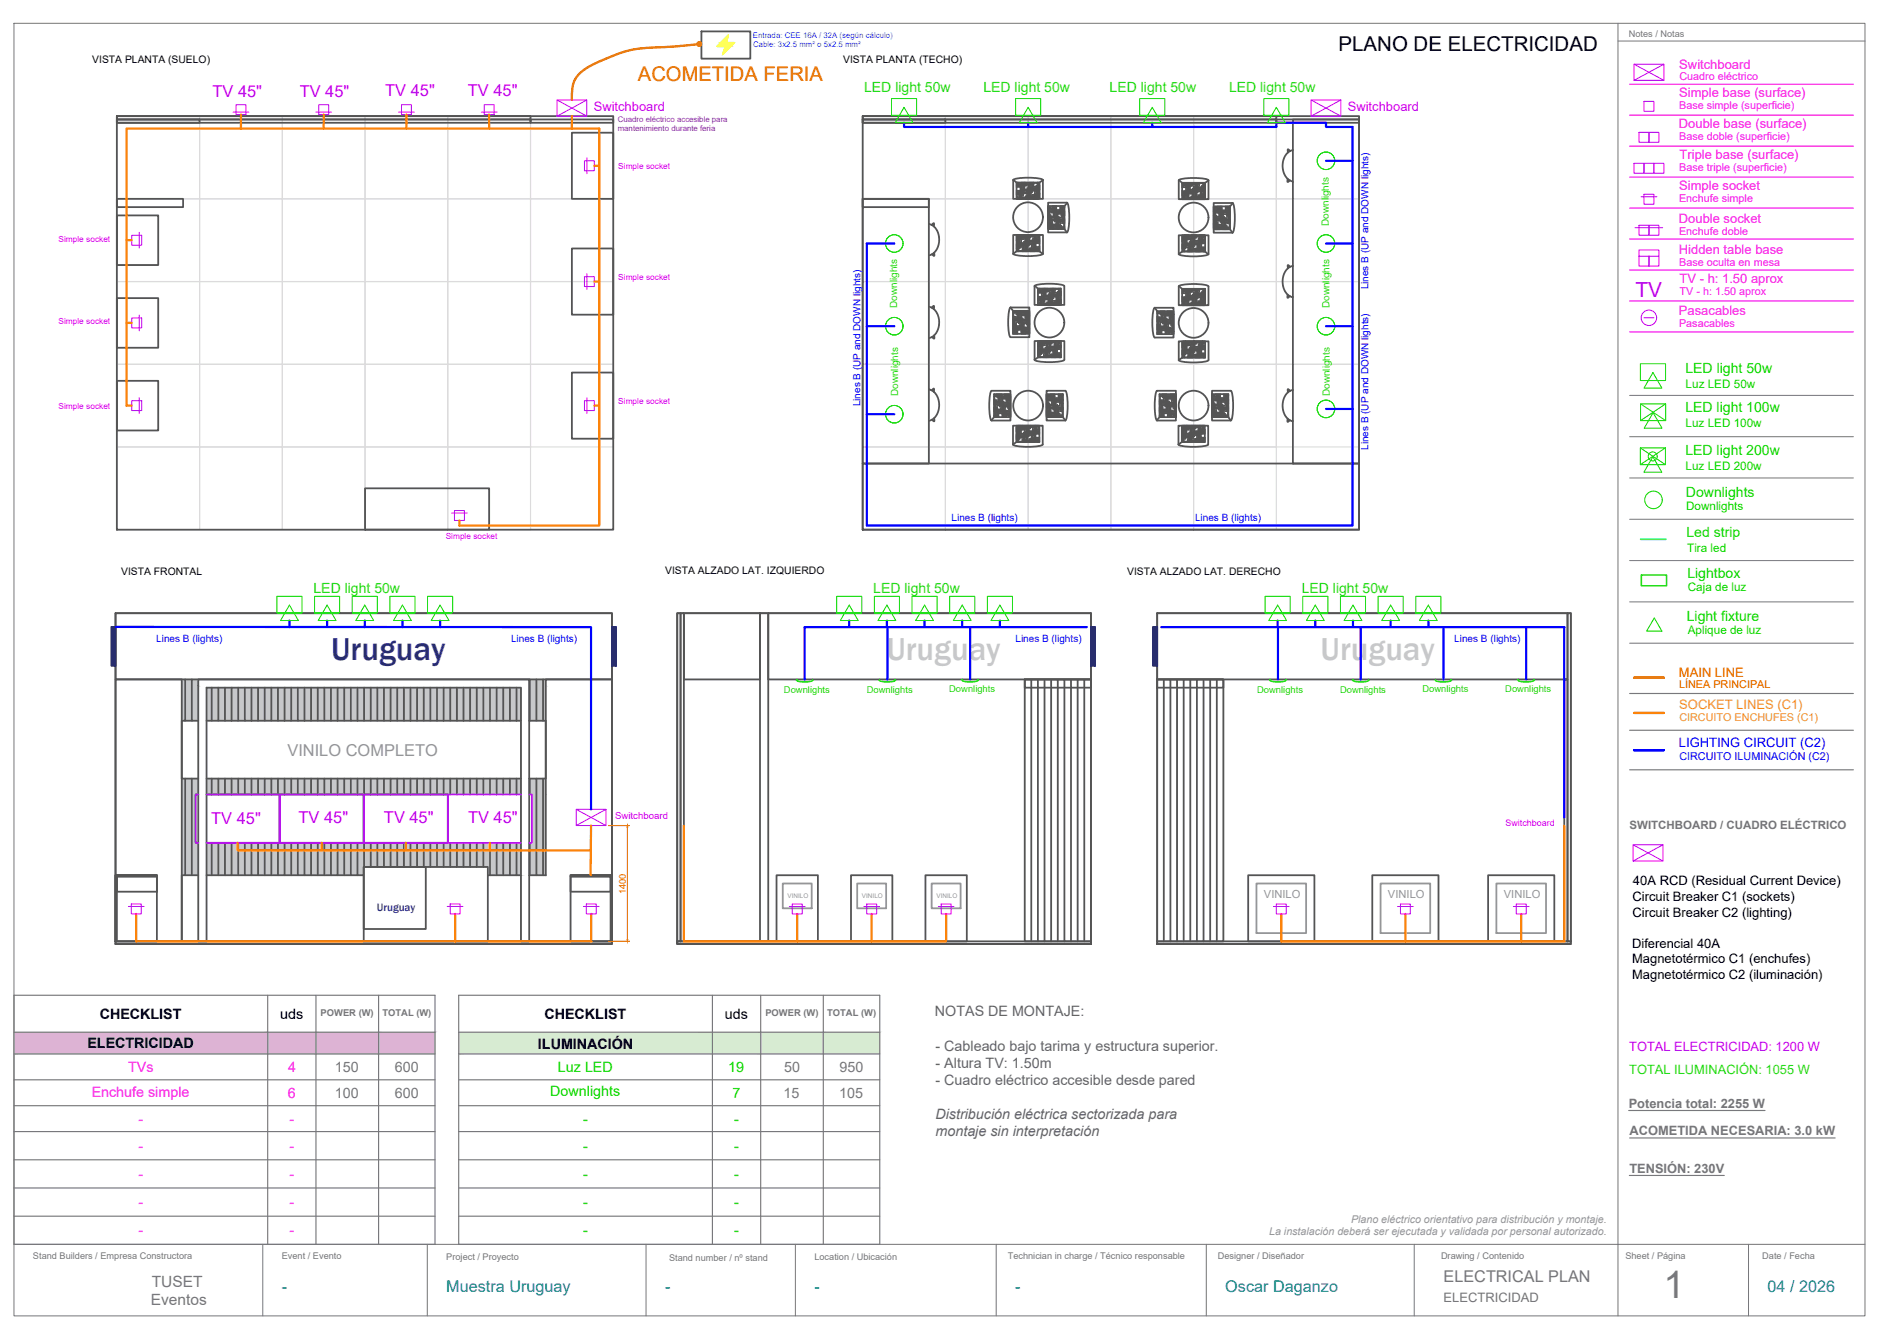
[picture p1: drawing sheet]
<svg xmlns="http://www.w3.org/2000/svg" width="420mm" height="297mm" viewBox="0 0 420 297" stroke-linecap="round" stroke-linejoin="round" font-family="sans-serif">
<!-- layer: 00-GENERAL -->
<g fill="none" stroke="#545454" stroke-width=".4">
<path d="M156.8 7h11v6.1h-11zM26.1 26h111v92.5h-111zM26.1 26h92.5v.7h-92.5zM26.1 26.7h92.5v.8h-92.5zM26.1 26.7h18.5v.8h-18.5zM118.6 26.7h18.5v.8h-18.5zM127.9 29.7h9.2v14.8h-9.2zM192.9 26h111v92.5h-111zM192.9 26h92.5v.7h-92.5zM192.9 26.7h92.5v.8h-92.5zM192.9 26.7h18.5v.8h-18.5zM285.4 26.7h18.5v.8h-18.5z"/>
<path d="M287.9 40v.7l.5-.4M288.5 33.8l-.5-.4v.7M289.1 33.6l-.9 .3-.7 .7-.5 1.1-.2 1.2 .1 1.2 .5 1.2 .6 .8 1.1 .5M289.1 26.7h14.8v77h-14.8zM26.1 44.5h14.8v1.8h-14.8zM26.1 48.2h9.3v11.1h-9.3zM127.9 55.6h9.2v14.8h-9.2zM192.9 44.5h14.8v1.8h-14.8zM192.9 44.5h14.8v59.2h-14.8zM207.7 50.1l.8 .3 .9 .9 .4 1.1 .2 1.1-.1 1.3-.5 1.2-.8 .8-.9 .3M208.3 50.3l.5-.4v.7M208.9 56.5v.7l-.5-.3"/>
<path d="M226.6 52.6h6.6v4.2a9.9 9.9 0 0 1-5.7 .3l-.9-.4zM226.6 40.2l.7 .6M226.7 40.1a13.3 13.3 0 0 1 6.4 0l.1 .2v4.2h-6.6zM227.3 40.8v3.7h5.2v-3.7M227.3 56.2v-3.6h5.2v3.6M227.3 40.9h4.7M227.3 41.2h3.5M227.3 41.5h2.3M227.3 41.8h1.2M227.3 42.7h4.7M227.3 43h3.5M227.3 43.3h2.3"/>
<path d="M227.3 43.6h1.2M227.3 44.4h4.7M227.3 55.5h.5M227.3 55.2h1.6M227.3 54.9h2.8M227.3 54.6h4M227.3 53.8h.5M227.3 53.5h1.6M227.3 53.2h2.8M227.3 52.9h4M227.5 53.2v3M227.6 40.8v.7"/>
<path d="M227.6 43.9v.6M227.8 56.1h4.7M227.8 54.4h4.7M227.8 52.6h4.7M227.8 52.6v3.6M227.9 42.7v1.8M228.1 52.6v2.9M228.2 41.5v3M228.4 52.6v1.8M228.5 42.4h4M228.5 44.2h4M228.5 40.8v3.7"/>
<path d="M228.6 52.6v.6M228.6 55.5v.7M228.8 40.8v3.1M228.9 55.8h3.6M228.9 54.1h3.6M228.9 54.4v1.8M229.1 40.8v1.9M229.2 53.2v3M229.4 40.8v.7M229.4 43.9v.6M229.5 52.6v3.6M229.6 42.1h2.9"/>
<path d="M229.6 43.9h2.9M229.6 42.7v1.8M229.8 52.6v2.9M229.9 41.5v3M230.1 55.5h2.4M230.1 53.8h2.4M230.1 52.6v1.8M230.2 40.8v3.7M230.4 52.6v.6M230.4 55.5v.7M230.5 40.8v3.1M230.7 54.4v1.8"/>
<path d="M230.8 41.8h1.7M230.8 43.6h1.7M230.8 40.8v1.9M231 53.2v3M231.1 40.8v.7M231.1 43.9v.6M231.3 55.2h1.2M231.3 53.5h1.2M231.3 52.6v3.6M231.4 42.7v1.8M231.6 52.6v2.9M231.7 41.5v3"/>
<path d="M231.9 52.6v1.8M232 41.5h.5M232 43.3h.5M232 40.8v3.7M232.2 52.6v.6M232.2 55.5v.7M232.3 40.8v3.1M232.5 56.2h-5.2l-.7 .6M232.5 56.2l.7 .6M233.2 40.3l-.7 .5h-5.2M234.4 45.3h4.2a9.9 9.9 0 0 1 .3 5.7l-.3 1h-4.2zM234.4 46.4h.6"/>
<path d="M234.4 46.7h1.8M234.4 47h3M234.4 47.3h3.6M234.4 48.1h.6M234.4 48.4h1.8M234.4 48.7h3M234.4 49h3.6M234.4 49.9h.6M234.4 50.2h1.8M234.4 50.5h3M234.4 50.8h3.6M234.4 46.1v4.7"/>
<path d="M234.7 47.3v3.9M235 48.4v2.8M235 47.5h3M235 49.3h3M235 51.1h3M235.3 46.1v1.2M235.3 49.6v1.6M235.6 46.1v2.3M235.6 50.8v.4M235.9 46.1v3.5M236.2 46.1v4.7M236.2 47.8h1.8"/>
<path d="M236.2 49.6h1.8M236.5 47.3v3.9M236.8 48.4v2.8M237.1 46.1v1.2M237.1 49.6v1.6M237.4 46.1v2.3M237.4 50.8v.4M237.4 46.4h.6M237.4 48.1h.6M237.4 49.9h.6M237.6 46.1v3.5M237.9 46.1v4.7"/>
<path d="M238 46.1h-3.6v5.1h3.6M238 46.1v5.1l.6 .8M238.6 45.4l-.6 .7M263.6 52.6h6.6v4.2a10 10 0 0 1-5.7 .4l-.9-.4zM263.6 40.3l.7 .6M263.7 40.2a13.3 13.3 0 0 1 6.4 0l.1 .1v4.3h-6.6zM264.3 40.9v3.7h5.2v-3.7M264.3 56.3v-3.7h5.2v3.7M264.3 41h4.7M264.3 41.3h3.5M264.3 41.6h2.4M264.3 41.9h1.2"/>
<path d="M264.3 42.7h4.7M264.3 43h3.5M264.3 43.3h2.4M264.3 43.6h1.2M264.3 44.5h4.7M264.3 55.6h.5M264.3 55.3h1.7M264.3 55h2.8M264.3 54.7h4M264.3 53.8h.5M264.3 53.5h1.7M264.3 53.3h2.8"/>
<path d="M264.3 53h4M264.5 53.3v3M264.6 40.9v.7M264.6 43.9v.7M264.8 56.2h4.7M264.8 54.4h4.7M264.8 52.7h4.7M264.8 52.6v3.7M264.9 42.7v1.9M265.1 52.6v3M265.2 41.6v3M265.4 52.6v1.8"/>
<path d="M265.5 42.5h4M265.5 44.2h4M265.5 40.9v3.7M265.7 52.6v.7M265.7 55.6v.7M265.8 40.9v3M266 55.9h3.5M266 54.1h3.5M266 54.4v1.9M266.1 40.9v1.8M266.3 53.3v3M266.4 40.9v.7"/>
<path d="M266.4 43.9v.7M266.5 52.6v3.7M266.7 42.2h2.8M266.7 43.9h2.8M266.7 42.7v1.9M266.8 52.6v3M267 41.6v3M267.1 55.6h2.4M267.1 53.8h2.4M267.1 52.6v1.8M267.3 40.9v3.7M267.4 52.6v.7"/>
<path d="M267.4 55.6v.7M267.5 40.9v3M267.7 54.4v1.9M267.8 41.9h1.7M267.8 43.6h1.7M267.8 40.9v1.8M268 53.3v3M268.1 40.9v.7M268.1 43.9v.7M268.3 55.3h1.2M268.3 53.5h1.2M268.3 52.6v3.7"/>
<path d="M268.4 42.7v1.9M268.6 52.6v3M268.7 41.6v3M268.9 52.6v1.8M269 41.6h.5M269 43.3h.5M269 40.9v3.7M269.2 52.6v.7M269.2 55.6v.7M269.3 40.9v3M269.5 56.3h-5.2l-.7 .5M269.5 56.3l.7 .6"/>
<path d="M270.2 40.4l-.7 .5h-5.2M271.4 45.4h4.2a9.9 9.9 0 0 1 .4 5.7l-.4 .9h-4.2zM271.4 46.4h.6M271.4 46.7h1.8M271.4 47h3M271.4 47.3h3.7M271.4 48.2h.6M271.4 48.5h1.8M271.4 48.8h3M271.4 49.1h3.7M271.4 50h.6M271.4 50.3h1.8"/>
<path d="M271.4 50.6h3M271.4 46.2v4.6h3.7M271.7 47.3v4M272 48.5v2.8M272 47.6h3.1M272 49.4h3.1M272 51.1h3.1M272.3 46.2v1.1M272.3 49.7v1.6M272.6 46.2v2.3M272.6 50.8v.5M272.9 46.2v3.5"/>
<path d="M273.2 46.2v4.6M273.2 47.9h1.9M273.2 49.7h1.9M273.5 47.3v4M273.8 48.5v2.8M274.1 46.2v1.1M274.1 49.7v1.6M274.4 46.2v2.3M274.4 50.8v.5M274.4 46.4h.7M274.4 48.2h.7M274.4 50h.7"/>
<path d="M274.7 46.2v3.5M275 46.2v4.6M275.1 46.2h-3.7v5.1h3.7M275.1 46.2v5.1l.5 .7M275.7 45.4l-.6 .8M288.5 59.7l-.5-.4v.7M289.1 59.5l-.9 .3-.8 .8-.4 1.1-.2 1.1 .1 1.2 .5 1.2 .6 .8 1.1 .5M26.1 66.7h9.3v11.1h-9.3zM207.7 68.6l.8 .3 .9 .9 .5 1.2 .1 1-.1 1.3-.5 1.2-.8 .8-.9 .3M208.3 68.8l.5-.4v.7M208.9 75v.7l-.5-.3M225.8 68.9l.2-.1h4.2v6.6h-4.2a9.7 9.7 0 0 1-.4-5.7z"/>
<path d="M226 68.8l.5 .7v5.2h3.7v-5.2h-3.7M226.5 74.4h.7M226.5 73.5h3.7M226.5 73.2h3.1M226.5 72.9h1.9M226.5 72.6h.7M226.5 71.7h3.7M226.5 71.4h3.1M226.5 71.2h1.9M226.5 70.9h.7M226.5 70h3.7M226.5 69.7h3.1"/>
<path d="M226.6 70v4.7M226.9 71.2v3.5M227.2 69.5v.5M227.2 72.3v2.4M227.2 73.8h3M227.2 72h3M227.2 70.3h3M227.5 69.5v1.7M227.5 73.5v1.2M227.8 69.5v2.8M228.1 69.5v4M228.4 70v4.7"/>
<path d="M228.4 74.1h1.8M228.4 72.3h1.8M228.4 70.6h1.8M228.7 71.2v3.5M229 69.5v.5M229 72.3v2.4M229.3 69.5v1.7M229.3 73.5v1.2M229.6 69.5v2.8M229.6 74.4h.6M229.6 72.6h.6M229.6 70.9h.6"/>
<path d="M229.8 69.5v4M230.1 70v4.7M231.4 63.9l.7 .6h5.1v3.7h-5.1v-3.7M231.4 63.9a13.3 13.3 0 0 1 6.5 0l.1 .1v4.2h-6.7v-4.2zM232.1 79.9v-3.6h5.1v3.6h-5.1l-.8 .6v-4.2h6.7v4.2M232.1 79.3h.4M232.1 79h1.6M232.1 78.7h2.8M232.1 78.4h4M232.1 77.5h.4M232.1 77.2h1.6M232.1 76.9h2.8"/>
<path d="M232.1 76.6h4M232.1 64.6h4.7M232.1 64.9h3.5M232.1 65.2h2.3M232.1 65.5h1.2M232.1 66.4h4.7M232.1 66.7h3.5M232.1 67h2.3M232.1 67.3h1.2M232.1 68.2h4.7M232.3 76.9v3M232.4 64.5v.7"/>
<path d="M232.4 67.6v.6M232.5 79.8h4.7M232.5 78.1h4.7M232.7 66.4v1.8M232.8 76.3v3M233 65.2v3M233.1 76.3v1.8M233.3 66.1h3.9M233.3 67.9h3.9M233.3 64.5v3.7M233.4 76.3v.6M233.4 79.3v.6"/>
<path d="M233.6 64.5v3.1M233.7 79.6h3.5M233.7 77.8h3.5M233.7 78.1v1.8M233.8 64.5v1.9M234 76.9v3M234.1 64.5v.7M234.1 67.6v.6M234.3 76.3v3.6M234.4 65.8h2.8M234.4 67.6h2.8M234.4 66.4v1.8"/>
<path d="M234.6 76.3v3M234.7 65.2v3M234.9 79.3h2.3M234.9 77.5h2.3M234.9 76.3v1.8M235 64.5v3.7M235.2 76.3v.6M235.2 79.3v.6M235.3 64.5v3.1M235.5 78.1v1.8M235.6 65.5h1.6M235.6 67.3h1.6"/>
<path d="M235.6 64.5v1.9M235.8 76.9v3M235.9 64.5v.7M235.9 67.6v.6M236.1 79h1.1M236.1 77.2h1.1M236.1 76.3v3.6M236.2 66.4v1.8M236.4 76.3v3M236.5 65.2v3M236.7 76.3v1.8M236.8 65.2h.4"/>
<path d="M236.8 67h.4M236.8 64.5v3.7M237 76.3v.6M237 79.3v.6M237.1 64.5v3.1M237.2 76.3h-4.7v3.6M258.2 68.8a9.8 9.8 0 0 0-.4 5.7l.4 1M258.2 68.8h4.2v6.7h-4.2M258.2 68.8l.6 .8v5.1h3.6v-5.1h-3.6M258.8 74.5h.6M258.8 73.6h3.6M258.8 73.3h3"/>
<path d="M258.8 73h1.8M258.8 72.7h.6M258.8 71.8h3.6M258.8 71.5h3M258.8 71.2h1.8M258.8 70.9h.6M258.8 70h3.6M258.8 69.8h3M258.8 70v4.7M259.1 71.2v3.5M259.4 69.6v.4M259.4 72.4v2.3"/>
<path d="M259.4 73.9h3M259.4 72.1h3M259.4 70.3h3M259.7 69.6v1.6M259.7 73.6v1.1M260 69.6v2.8M260.3 69.6v4M260.6 70v4.7M260.6 74.2h1.8M260.6 72.4h1.8M260.6 70.6h1.8M260.9 71.2v3.5"/>
<path d="M261.2 69.6v.4M261.2 72.4v2.3M261.5 69.6v1.6M261.5 73.6v1.1M261.8 69.6v2.8M261.8 74.5h.6M261.8 72.7h.6M261.8 70.9h.6M262.1 69.6v4M262.4 70v4.7M263.6 76.3h6.6v4.2a10 10 0 0 1-5.7 .4l-.9-.4zM263.6 64l.7 .6h5.2v3.7h-5.2v-3.7"/>
<path d="M263.7 63.9a13.3 13.3 0 0 1 6.4 0l.1 .2v4.2h-6.6zM264.3 79.3h.5M264.3 79h1.7M264.3 78.7h2.8M264.3 78.4h4M264.3 77.6h.5M264.3 77.3h1.7M264.3 77h2.8M264.3 76.7h4M264.3 64.7h4.7M264.3 65h3.5M264.3 65.3h2.4"/>
<path d="M264.3 65.6h1.2M264.3 66.5h4.7M264.3 66.8h3.5M264.3 67.1h2.4M264.3 67.3h1.2M264.3 68.2h4.7M264.5 77v3M264.6 64.6v.7M264.6 67.6v.7M264.8 79.9h4.7M264.8 78.1h4.7M264.9 66.5v1.8"/>
<path d="M265.1 76.3v3M265.2 65.3v3M265.4 76.3v1.8M265.5 64.6v3.7M265.5 66.2h4M265.5 67.9h4M265.7 76.3v.7M265.7 79.3v.7M265.8 64.6v3M266 78.1v1.9M266 79.6h3.5M266 77.8h3.5"/>
<path d="M266.1 64.6v1.9M266.3 77v3M266.4 64.6v.7M266.4 67.6v.7M266.5 76.3v3.7M266.7 66.5v1.8M266.7 65.9h2.8M266.7 67.6h2.8M266.8 76.3v3M267 65.3v3M267.1 76.3v1.8M267.1 79.3h2.4"/>
<path d="M267.1 77.6h2.4M267.3 64.6v3.7M267.4 76.3v.7M267.4 79.3v.7M267.5 64.6v3M267.7 78.1v1.9M267.8 64.6v1.9M267.8 65.6h1.7M267.8 67.3h1.7M268 77v3M268.1 64.6v.7M268.1 67.6v.7"/>
<path d="M268.3 76.3v3.7M268.3 79h1.2M268.3 77.3h1.2M268.4 66.5v1.8M268.6 76.3v3M268.7 65.3v3M268.9 76.3v1.8M269 64.6v3.7M269 65.3h.5M269 67.1h.5M269.2 76.3v.7M269.2 79.3v.7"/>
<path d="M269.3 64.6v3M269.5 76.4l-4.7-.1v3.7M287.9 65.9v.7l.5-.4M26.1 85.2h9.3v11.1h-9.3zM127.9 83.3h9.2v14.8h-9.2zM207.7 87.1l1 .4 .7 .8 .4 1 .2 1.2-.1 1.3-.5 1.1-.8 .9-.9 .3M208.3 87.3l.5-.4v.7M208.9 93.5v.7l-.5-.3M221.6 87.5l.1-.1h4.2v6.7h-4.2a9.7 9.7 0 0 1-.3-5.7zM222.3 93.3h3.6v-5.1h-3.6v5.1l-.6 .7M222.3 93h.7M222.3 92.1h3.6"/>
<path d="M222.3 91.8h3M222.3 91.6h1.8M222.3 91.3h.7M222.3 90.4h3.6M222.3 90.1h3M222.3 89.8h1.8M222.3 89.5h.7M222.3 88.6h3.6M222.3 88.3h3M222.4 88.6v4.7M222.7 89.8v3.5M223 92.4h2.9"/>
<path d="M223 90.7h2.9M223 88.9h2.9M223 88.2v.4M223 91v2.3M223.3 88.2v1.6M223.3 92.1v1.2M223.6 88.2v2.8M223.8 88.2v3.9M224.1 92.7h1.8M224.1 91h1.8M224.1 89.2h1.8M224.1 88.6v4.7"/>
<path d="M224.4 89.8v3.5M224.7 88.2v.4M224.7 91v2.3M225 88.2v1.6M225 92.1v1.2M225.3 93h.6M225.3 91.3h.6M225.3 89.5h.6M225.3 88.2v2.8M225.6 88.2v3.9M225.9 88.6v4.7M226.5 95.2h6.7v4.2a9.9 9.9 0 0 1-5.7 .4l-1-.4z"/>
<path d="M227.3 98.9v-3.7h5.1v3.7h-5.1l-.8 .5M227.3 98.2h.4M227.3 97.9h1.6M227.3 97.6h2.8M227.3 97.3h3.9M227.3 96.4h.4M227.3 96.1h1.6M227.3 95.8h2.8M227.3 95.6h3.9M227.4 95.8v3.1M227.7 95.2v3.7M227.7 98.8h4.7"/>
<path d="M227.7 97h4.7M227.7 95.3h4.7M228 95.2v3M228.3 95.2v1.8M228.6 95.2v.6M228.6 98.2v.7M228.9 97v1.9M228.9 98.5h3.5M228.9 96.7h3.5M229.2 95.8v3.1M229.5 95.2v3.7M229.8 95.2v3"/>
<path d="M230.1 95.2v1.8M230.1 98.2h2.3M230.1 96.4h2.3M230.4 95.2v.6M230.4 98.2v.7M230.7 97v1.9M230.9 95.8v3.1M231.2 95.2v3.7M231.2 97.9h1.2M231.2 96.1h1.2M231.3 80.5a9.8 9.8 0 0 0 5.7 .3l1-.3M231.5 95.2v3"/>
<path d="M231.8 95.2v1.8M232.1 95.2v.6M232.1 98.2v.7M234 88.4h.6M234 88.7h1.8M234 89h3M234 89.3h3.7M234 90.2h.6M234 90.5h1.8M234 90.8h3M234 91.1h3.7M234 92h.6"/>
<path d="M234 92.3h1.8M234 92.6h3M234 92.8h3.7M234.1 88.2v4.6M234.3 89.3v4M234.6 89.6h3.1M234.6 91.4h3.1M234.6 93.1h3.1M234.6 90.5v2.8M234.9 88.2v1.1M234.9 91.7v1.6M235.2 88.2v2.3"/>
<path d="M235.2 92.8v.5M235.5 88.2v3.5M235.8 89.9h1.9M235.8 91.7h1.9M235.8 88.2v4.6M236.1 89.3v4M236.4 90.5v2.8M236.7 88.2v1.1M236.7 91.7v1.6M237 88.4h.7M237 90.2h.7M237 92h.7"/>
<path d="M237 88.2v2.3M237 92.8v.5M237.3 88.2v3.5M237.6 88.2v4.6M237.7 93.3h-3.7v-5.1h3.7v5.1l.5 .8M238.2 87.4a9.8 9.8 0 0 1 .4 5.7l-.4 1M238.2 87.4h-4.2v6.7h4.2M258.6 87.5l.1-.1h4.2v6.7h-4.2a9.7 9.7 0 0 1-.3-5.7zM259.3 93.3h3.6v-5.1h-3.6v5.1l-.6 .7M259.3 93h.7M259.3 92.1h3.6M259.3 91.8h3"/>
<path d="M259.3 91.6h1.8M259.3 91.3h.7M259.3 90.4h3.6M259.3 90.1h3M259.3 89.8h1.8M259.3 89.5h.7M259.3 88.6h3.6M259.3 88.3h3M259.4 88.6v4.7M259.7 89.8v3.5M260 88.2v.4M260 91v2.3"/>
<path d="M260 92.4h2.9M260 90.7h2.9M260 88.9h2.9M260.3 88.2v1.6M260.3 92.1v1.2M260.6 88.2v2.8M260.8 88.2v3.9M261.1 88.6v4.7M261.1 92.7h1.8M261.1 91h1.8M261.1 89.2h1.8M261.4 89.8v3.5"/>
<path d="M261.7 88.2v.4M261.7 91v2.3M262 88.2v1.6M262 92.1v1.2M262.3 88.2v2.8M262.3 93h.6M262.3 91.3h.6M262.3 89.5h.6M262.6 88.2v3.9M262.9 88.6v4.7M263.5 95.2h6.7v4.2a9.9 9.9 0 0 1-5.7 .4l-1-.4zM264.3 98.9v-3.7h5.1v3.7h-5.1l-.8 .5"/>
<path d="M264.3 98.2h.4M264.3 97.9h1.6M264.3 97.6h2.8M264.3 97.3h3.9M264.3 96.4h.4M264.3 96.1h1.6M264.3 95.8h2.8M264.3 95.6h3.9M264.3 80v-3.7h5.2v3.7h-5.2l-.7 .5M264.4 95.8v3.1M264.7 98.8h4.7M264.7 97h4.7"/>
<path d="M264.7 95.3h4.7M264.7 95.2v3.7M265 95.2v3M265.3 95.2v1.8M265.6 95.2v.6M265.6 98.2v.7M265.9 98.5h3.5M265.9 96.7h3.5M265.9 97v1.9M266.2 95.8v3.1M266.5 95.2v3.7M266.8 95.2v3"/>
<path d="M267.1 98.2h2.3M267.1 96.4h2.3M267.1 95.2v1.8M267.4 95.2v.6M267.4 98.2v.7M267.7 97v1.9M267.9 95.8v3.1M268.2 97.9h1.2M268.2 96.1h1.2M268.2 95.2v3.7M268.5 95.2v3M268.8 95.2v1.8"/>
<path d="M269.1 95.2v.6M269.1 98.2v.7M271 88.4h.6M271 88.7h1.8M271 89h3M271 89.3h3.7M271 90.2h.6M271 90.5h1.8M271 90.8h3M271 91.1h3.7M271 92h.6M271 92.3h1.8"/>
<path d="M271 92.6h3M271 92.8h3.7M271 88.2v4.6M271.3 89.3v4M271.6 90.5v2.8M271.6 89.6h3.1M271.6 91.4h3.1M271.6 93.1h3.1M271.9 88.2v1.1M271.9 91.7v1.6M272.2 88.2v2.3M272.2 92.8v.5"/>
<path d="M272.5 88.2v3.5M272.8 88.2v4.6M272.8 89.9h1.9M272.8 91.7h1.9M273.1 89.3v4M273.4 90.5v2.8M273.7 88.2v1.1M273.7 91.7v1.6M274 88.2v2.3M274 92.8v.5M274 88.4h.7M274 90.2h.7"/>
<path d="M274 92h.7M274.3 88.2v3.5M274.6 88.2v4.6M274.7 93.3h-3.7v-5.1h3.7v5.1l.5 .8M275.2 87.4a9.8 9.8 0 0 1 .4 5.7l-.4 1M275.2 87.4h-4.2v6.7h4.2M287.9 93.6v.7l.5-.3M288.5 87.4l-.5-.3v.7M289.1 87.2l-.9 .4-.7 .7-.5 1-.2 1.3 .1 1.1 .5 1.2 .6 .9 1.1 .5M81.6 109.2h27.8v9.3h-27.8zM192.9 103.7h111v14.8h-111zM25.8 137.2h111v74h-111z"/>
<path d="M25.8 137.2h111v14.8h-111zM151.4 137.2h92.5v74v-.6h-92.5v.6h92.5h-92.5zM151.4 137.2h.8v73.4h-.8zM152.2 137.2h.7v73.4h-.7zM152.9 137.2h17v14.8h-17zM169.9 137.2h1.9v73.4h-1.9zM171.8 137.2h72.1v14.8h-72.1zM258.8 137.2h92.5v74h-92.5zM258.8 137.2h91.7v14.8h-91.7zM350.5 137.2h.8v73.4h-.8zM25.8 152h14.8v58.6h-14.8zM41.4 152v9.2"/>
<path d="M42.9 152v9.2M44.3 152h74v58.6h-1.8v-56.8h-70.3v56.8h-1.9zM47.3 153.8v7.4M48.8 153.8v7.4M50.3 153.8v7.4M51.8 153.8v7.4M53.3 153.8v7.4M54.7 153.8v7.4M56.2 153.8v7.4M57.7 153.8v7.4M59.2 153.8v7.4M60.7 153.8v7.4"/>
<path d="M62.2 153.8v7.4M63.6 153.8v7.4M65.1 153.8v7.4M66.6 153.8v7.4M68.1 153.8v7.4M69.6 153.8v7.4M71 153.8v7.4M72.5 153.8v7.4M74 153.8v7.4M75.5 153.8v7.4M77 153.8v7.4M78.5 153.8v7.4"/>
<path d="M79.9 153.8v7.4M81.4 153.8v7.4M82.9 153.8v7.4M84.4 153.8v7.4M85.9 153.8v7.4M87.3 153.8v7.4M88.8 153.8v7.4M90.3 153.8v7.4M91.8 153.8v7.4M93.3 153.8v7.4M94.8 153.8v7.4M96.2 153.8v7.4"/>
<path d="M97.7 153.8v7.4M99.2 153.8v7.4M100.7 153.8v7.4M102.2 153.8v7.4M103.6 153.8v7.4M105.1 153.8v7.4M106.6 153.8v7.4M108.1 153.8v7.4M109.6 153.8v7.4M111.1 153.8v7.4M112.5 153.8v7.4M114 153.8v7.4"/>
<path d="M115.5 153.8v7.4M118.5 152v9.2M119.9 152v9.2M121.4 152v9.2M229.1 152h14.8v58.6h-14.8zM229.1 152h14.8v1.8h-14.8zM230.6 152.2v58.4M232.1 152.2v58.4M233.6 152.2v58.4M235 152.2v58.4M236.5 152.2v58.4M238 152.2v58.4"/>
<path d="M239.5 152.2v58.4M241 152.2v58.4M242.5 152.2v58.4M258.8 152h14.8v58.6h-14.8zM258.8 152h14.8v1.8h-14.8zM260.2 152.2v58.4M261.7 152.2v58.4M263.2 152.2v58.4M264.7 152.2v58.4M266.2 152.2v58.4M267.6 152.2v58.4M269.1 152.2v58.4"/>
<path d="M270.6 152.2v58.4M272.1 152.2v58.4M349.8 152h.7v58.6h-.7zM41.4 174.2v21.6M42.9 174.2v21.6M44.3 161.2h-3.7v13h3.7M44.3 177.7h-.6v10.8h.6M46.2 177.7h16.3v10.8h-16.3M46.2 161.2h70.3M46.2 174.2h70.3M47.3 174.2v3.5M48.8 174.2v3.5"/>
<path d="M50.3 174.2v3.5M51.8 174.2v3.5M53.3 174.2v3.5M54.7 174.2v3.5M56.2 174.2v3.5M57.7 174.2v3.5M59.2 174.2v3.5M60.7 174.2v3.5M62.2 174.2v3.5M62.5 177.7h18.8v10.8h-18.8zM63.6 174.2v3.5M65.1 174.2v3.5"/>
<path d="M66.6 174.2v3.5M68.1 174.2v3.5M69.6 174.2v3.5M71 174.2v3.5M72.5 174.2v3.5M74 174.2v3.5M75.5 174.2v3.5M77 174.2v3.5M78.5 174.2v3.5M79.9 174.2v3.5M81.3 177.7h18.8v10.8h-18.8zM81.4 174.2v3.5"/>
<path d="M82.9 174.2v3.5M84.4 174.2v3.5M85.9 174.2v3.5M87.3 174.2v3.5M88.8 174.2v3.5M90.3 174.2v3.5M91.8 174.2v3.5M93.3 174.2v3.5M94.8 174.2v3.5M96.2 174.2v3.5M97.7 174.2v3.5M99.2 174.2v3.5"/>
<path d="M100.7 174.2v3.5M102.2 174.2v3.5M103.6 174.2v3.5M105.1 174.2v3.5M106.6 174.2v3.5M108.1 174.2v3.5M109.6 174.2v3.5M111.1 174.2v3.5M112.5 174.2v3.5M114 174.2v3.5M115.5 174.2v3.5M118.3 161.2h3.7v13h-3.7"/>
<path d="M118.5 174.2v3.5M119.9 174.2v21.6M121.4 174.2v21.6M25.8 195.7h9.3v14.9h-9.3zM25.8 195.7h9.3v.3h-9.3zM25.8 196h.3v14.6h-.3zM26.1 196h9v3.4h-9zM44.3 195.8h-3.7v14.8h96.2v-58.6h-14.8v43.8h-3.7M46.2 195.8h35.1M47.3 188.5v7.3M48.8 188.5v7.3M50.3 188.5v7.3"/>
<path d="M51.8 188.5v7.3M53.3 188.5v7.3M54.7 188.5v7.3M56.2 188.5v7.3M57.7 188.5v7.3M59.2 188.5v7.3M60.7 188.5v7.3M62.2 188.5v7.3M63.6 188.5v7.3M65.1 188.5v7.3M66.6 188.5v7.3M68.1 188.5v7.3"/>
<path d="M69.6 188.5v7.3M71 188.5v7.3M72.5 188.5v7.3M74 188.5v7.3M75.5 188.5v7.3M77 188.5v7.3M78.5 188.5v7.3M79.9 188.5v7.3M81.3 193.9h27.8v16.7h-27.8zM81.3 193.9h13.9v13.9h-13.9zM81.4 188.5v5.4M82.9 188.5v5.4"/>
<path d="M84.4 188.5v5.4M85.9 188.5v5.4M87.3 188.5v5.4M88.8 188.5v5.4M90.3 188.5v5.4M91.8 188.5v5.4M93.3 188.5v5.4M94.8 188.5v5.4M96.2 188.5v5.4M97.7 188.5v5.4M99.2 188.5v5.4M100.7 188.5v5.4"/>
<path d="M102.2 188.5v5.4M103.6 188.5v5.4M105.1 188.5v5.4M106.6 188.5v5.4M108.1 188.5v5.4M109.1 195.8h7.4M109.6 188.5v7.3M111.1 188.5v7.3M112.5 188.5v7.3M114 188.5v7.3M115.5 188.5v7.3M118.5 188.5v7.3"/>
<path d="M127.6 195.7h9.2v14.9h-9.2zM127.6 195.7h9.2v.3h-9.2zM127.6 196h8.9v3.4h-8.9zM136.5 196h.3v14.6h-.3zM173.6 195.8h9.3v14.8h-9.3zM190.3 195.8h9.2v14.8h-9.2zM206.9 195.8h9.3v14.8h-9.3zM279.1 195.8h14.8v14.8h-14.8zM306.9 195.8h14.8v14.8h-14.8zM332.8 195.8h14.8v14.8h-14.8zM25.8 210.6h111v.6h-111zM258.8 210.6h92.5v.6h-92.5z"/>
<circle cx="229.9" cy="48.6" r="3.3"/>
<circle cx="266.9" cy="48.7" r="3.3"/>
<circle cx="234.7" cy="72.2" r="3.3"/>
<circle cx="266.9" cy="72.2" r="3.3"/>
<circle cx="229.9" cy="90.7" r="3.3"/>
<circle cx="266.9" cy="90.7" r="3.3"/>
</g>
<g fill="#c7c8ca" stroke="#c7c8ca" stroke-width=".22">
<path d="M118.3 152l3.7 1.4v-1.4zM118.3 152l3.7 1.4h-3.7z"/>
<path d="M40.6 152l3.7 1.4v-1.4zM40.6 152l3.7 1.4h-3.7z"/>
<path d="M118.3 153.4l3.7 7.8v-7.8zM118.3 153.4l3.7 7.8h-3.7z"/>
<path d="M46.2 153.8l70.3 7.4v-7.4zM46.2 153.8l70.3 7.4h-70.3z"/>
<path d="M40.6 153.4l3.7 7.8v-7.8zM40.6 153.4l3.7 7.8h-3.7z"/>
<path d="M118.3 174.2l3.7 3.5v-3.5zM118.3 174.2l3.7 3.5h-3.7z"/>
<path d="M46.2 174.2l70.3 3.5v-3.5zM46.2 174.2l70.3 3.5h-70.3z"/>
<path d="M40.6 174.2l3.7 3.5v-3.5zM40.6 174.2l3.7 3.5h-3.7z"/>
<path d="M118.9 177.7l3.1 10.8v-10.8zM118.9 177.7l3.1 10.8h-3.1z"/>
<path d="M40.6 177.7l3.1 10.8v-10.8zM40.6 177.7l3.1 10.8h-3.1z"/>
<path d="M46.2 188.5l70.3 5.4v-5.4zM46.2 188.5l70.3 5.4h-70.3z"/>
<path d="M118.3 188.5l3.7 7.3v-7.3zM118.3 188.5l3.7 7.3h-3.7z"/>
<path d="M109.1 193.9l7.4 1.9v-1.9zM109.1 193.9l7.4 1.9h-7.4z"/>
<path d="M46.2 193.9l35.1 1.9v-1.9zM46.2 193.9l35.1 1.9h-35.1z"/>
<path d="M40.6 188.5l3.7 7.3v-7.3zM40.6 188.5l3.7 7.3h-3.7z"/>
</g>
<!-- layer: 00-METRO -->
<g fill="none" stroke="#dbdbdb" stroke-width=".25">
<path d="M26.1 26h18.5v18.5h-18.5zM44.6 26h18.5v18.5h-18.5zM63.1 26h18.5v18.5h-18.5zM81.6 26h18.5v18.5h-18.5zM100.1 26h18.5v18.5h-18.5zM118.6 26h18.5v18.5h-18.5zM192.9 26h18.5v18.5h-18.5zM211.4 26h18.5v18.5h-18.5zM229.9 26h18.5v18.5h-18.5zM248.4 26h18.5v18.5h-18.5zM266.9 26h18.5v18.5h-18.5zM285.4 26h18.5v18.5h-18.5z"/>
<path d="M26.1 44.5h18.5v18.5h-18.5zM44.6 44.5h18.5v18.5h-18.5zM63.1 44.5h18.5v18.5h-18.5zM81.6 44.5h18.5v18.5h-18.5zM100.1 44.5h18.5v18.5h-18.5zM118.6 44.5h18.5v18.5h-18.5zM192.9 44.5h18.5v18.5h-18.5zM211.4 44.5h18.5v18.5h-18.5zM229.9 44.5h18.5v18.5h-18.5zM248.4 44.5h18.5v18.5h-18.5zM266.9 44.5h18.5v18.5h-18.5zM285.4 44.5h18.5v18.5h-18.5z"/>
<path d="M26.1 63h18.5v18.5h-18.5zM44.6 63h18.5v18.5h-18.5zM63.1 63h18.5v18.5h-18.5zM81.6 63h18.5v18.5h-18.5zM100.1 63h18.5v18.5h-18.5zM118.6 63h18.5v18.5h-18.5zM192.9 63h18.5v18.5h-18.5zM211.4 63h18.5v18.5h-18.5zM229.9 63h18.5v18.5h-18.5zM248.4 63h18.5v18.5h-18.5zM266.9 63h18.5v18.5h-18.5zM285.4 63h18.5v18.5h-18.5z"/>
<path d="M26.1 100h18.5v18.5h-18.5zM26.1 81.5h18.5v18.5h-18.5zM44.6 100h18.5v18.5h-18.5zM44.6 81.5h18.5v18.5h-18.5zM63.1 100h18.5v18.5h-18.5zM63.1 81.5h18.5v18.5h-18.5zM81.6 100h18.5v18.5h-18.5zM81.6 81.5h18.5v18.5h-18.5zM100.1 100h18.5v18.5h-18.5zM100.1 81.5h18.5v18.5h-18.5zM118.6 81.5h18.5v18.5h-18.5zM192.9 100h18.5v18.5h-18.5z"/>
<path d="M192.9 81.5h18.5v18.5h-18.5zM211.4 100h18.5v18.5h-18.5zM211.4 81.5h18.5v18.5h-18.5zM229.9 100h18.5v18.5h-18.5zM229.9 81.5h18.5v18.5h-18.5zM248.4 100h18.5v18.5h-18.5zM248.4 81.5h18.5v18.5h-18.5zM266.9 100h18.5v18.5h-18.5zM266.9 81.5h18.5v18.5h-18.5zM285.4 81.5h18.5v18.5h-18.5z"/>
</g>
<!-- layer: 00-GENERAL -->
<g fill="#22346e" stroke="#22346e" stroke-width=".22">
<path d="M136.8 140.2l1 8.7v-8.7zM136.8 140.2l1 8.7h-1z"/>
<path d="M24.9 140.2l.9 8.7v-8.7zM24.9 140.2l.9 8.7h-.9z"/>
<path d="M243.9 140.2l1 8.7v-8.7zM243.9 140.2l1 8.7h-1z"/>
<path d="M257.8 140.2l1 8.7v-8.7zM257.8 140.2l1 8.7h-1z"/>
</g>
<path d="M24.9 140.2h.9v8.7h-.9zM136.8 140.2h1v8.7h-1zM243.9 140.2h1v8.7h-1zM257.8 140.2h1v8.7h-1z" fill="none" stroke="#22346e" stroke-width=".4"/>
<path d="M175 197.6h6.5v5.6h-6.5zM191.7 197.6h6.5v5.6h-6.5zM208.3 197.6h6.5v5.6h-6.5zM281 197.6h11.1v11.1h-11.1zM308.7 197.6h11.1v11.1h-11.1zM334.6 197.6h11.1v11.1h-11.1z" fill="none" stroke="#939598" stroke-width=".4"/>
<!-- layer: EESS. electricidad -->
<g fill="none" stroke="#bf00ff" stroke-width=".22">
<path d="M365.4 14.4l6.7 3.6M372.1 14.4l-6.7 3.6h6.7v-3.6h-6.7v3.6M52.1 25.1h3.5M52.8 23.4h2.2v2.2h-2.2zM70.6 25.1h3.5M71.3 23.4h2.2v2.2h-2.2zM89.1 25.1h3.5M89.8 23.4h2.2v2.2h-2.2zM107.6 25.1h3.5M108.3 23.4h2.2v2.2h-2.2zM124.6 22.4l6.6 3.6M130.7 36h2.2v2.2h-2.2z"/>
<path d="M131.2 22.4l-6.6 3.6h6.6v-3.6h-6.6v3.6M131.2 35.3v3.5M293.2 22.4l6.6 3.6M299.8 22.4l-6.6 3.6h6.6v-3.6h-6.6v3.6M365.4 36.5h2.2v2.3h-2.2zM366.5 29.6h2.2v2.2h-2.2zM367.6 22.7h2.2v2.2h-2.2zM367.6 36.5h2.2v2.3h-2.2zM368.7 29.6h2.2v2.2h-2.2zM369.8 36.5h2.3v2.3h-2.3zM29.5 52.6h2.2v2.2h-2.2zM31.1 52v3.5"/>
<path d="M365.6 50.9h6.2M366.5 50.4h2.2v2.2h-2.2zM366.5 57.3h2.2v2.2h-2.2zM366.5 57.3v-1.4h4.4v1.4M367 44h3.5M367.6 43.5h2.2v2.2h-2.2zM368.7 50.4h2.2v2.2h-2.2zM368.7 57.3h2.2v2.2h-2.2zM29.5 71.1h2.2v2.2h-2.2zM31.1 70.5v3.5M130.7 61.9h2.2v2.2h-2.2zM131.2 61.2v3.5"/>
<path d="M367.6 71.1h2.2M29.5 89.6h2.2v2.2h-2.2zM31.1 89v3.5M130.7 89.6h2.2v2.2h-2.2zM131.2 89v3.5M101 114.8h3.5M101.6 114.2h2.2v2.2h-2.2zM128.8 181l6.7 3.7M135.5 181l-6.7 3.7h6.7v-3.7h-6.7v3.7M365.2 189l6.6 3.6M371.8 189l-6.6 3.6h6.6v-3.6h-6.6v3.6M28.7 202.8h3.5"/>
<path d="M29.4 202.2h2.2v2.2h-2.2zM100 202.8h3.5M100.7 202.2h2.2v2.2h-2.2zM130.5 202.8h3.5M131.1 202.2h2.2v2.2h-2.2zM176.5 202.8h3.5M177.2 202.2h2.2v2.2h-2.2zM193.1 202.8h3.6M193.8 202.2h2.2v2.2h-2.2zM209.8 202.8h3.5M210.4 202.2h2.3v2.2h-2.3zM284.7 202.8h3.6"/>
<path d="M285.4 202.2h2.2v2.2h-2.2zM312.5 202.8h3.5M313.2 202.2h2.2v2.2h-2.2zM338.4 202.8h3.5M339 202.2h2.3v2.2h-2.3z"/>
<circle cx="368.7" cy="71.1" r="1.73"/>
</g>
<!-- layer: 00-COTA-GENERAL -->
<path d="M136 184.7h4.8M136 210.6h4.8" fill="none" stroke="#d00" stroke-width=".25"/>
<path d="M140.3 185v25.2" fill="none" stroke="#d00" stroke-width=".22"/>
<g fill="#d00" stroke="#d00" stroke-width=".22">
<path d="M140.3 184.7l.1 .3h-.2z"/>
<path d="M140.2 210.2h.2l-.1 .4z"/>
</g>
<!-- layer: ENCHUFES -->
<path d="M44.3 177.7h-.6v10.8h.6M46.2 177.7h16.3v10.8h-16.3M62.5 177.7h18.8v10.8h-18.8zM81.3 177.7h18.8v10.8h-18.8zM116.5 177.7h-16.4v10.8h16.4M118.3 177.7h.6v10.8h-.6" fill="none" stroke="#bf00ff" stroke-width=".35"/>
<g fill="none" stroke="#0d0" stroke-width=".22">
<path d="M199.3 22h5.7v3.8h-5.7zM202.2 24l2 3.5h-4zM227.1 22h5.6v3.8h-5.6zM229.9 24l2 3.5h-4zM254.8 22h5.7v3.8h-5.7zM257.7 24l2 3.5h-4zM282.6 22h5.6v3.8h-5.6zM285.4 24l2 3.5h-4zM366.8 81.4h5.6v3.7h-5.6zM366.8 90.3l5.7 3.8M369.6 83.3l2 3.5h-4zM369.6 92.3l2 3.5h-3.9z"/>
<path d="M372.5 90.3l-5.7 3.8h5.7v-3.8h-5.7v3.8M366.8 100.2l5.6 3.7M369.6 102.2l2 3.4h-4zM372.4 100.2l-5.6 3.7h5.6v-3.7h-5.6v3.7M61.9 133.4h5.6v3.7h-5.6zM64.7 135.3l2 3.5h-4zM70.3 133.4h5.6v3.7h-5.6zM73.1 135.3l2 3.5h-3.9zM78.8 133.4h5.6v3.7h-5.6zM81.6 135.3l2 3.5h-4zM87.2 133.4h5.6v3.7h-5.6zM90 135.3l2 3.5h-4z"/>
<path d="M95.6 133.4h5.6v3.7h-5.6zM98.4 135.3l2 3.5h-4zM187.1 133.4h5.6v3.7h-5.6zM189.9 135.3l2 3.5h-4zM195.5 133.4h5.6v3.7h-5.6zM198.3 135.3l2 3.5h-4zM203.9 133.4h5.7v3.7h-5.7zM206.7 135.3l2 3.5h-4zM212.4 133.4h5.6v3.7h-5.6zM215.2 135.3l2 3.5h-4zM220.8 133.4h5.6v3.7h-5.6zM223.6 135.3l2 3.5h-4z"/>
<path d="M282.9 133.4h5.6v3.7h-5.6zM285.7 135.3l2 3.5h-4zM291.3 133.4h5.6v3.7h-5.6zM294.1 135.3l2 3.5h-4zM299.7 133.4h5.6v3.7h-5.6zM302.5 135.3l2 3.5h-4zM308.2 133.4h5.6v3.7h-5.6zM311 135.3l2 3.5h-4zM316.6 133.4h5.6v3.7h-5.6zM319.4 135.3l2 3.5h-4zM369.9 138.2l1.7 3h-3.4z"/>
<circle cx="296.5" cy="36" r="1.96"/>
<circle cx="200" cy="54.5" r="1.96"/>
<circle cx="296.5" cy="54.5" r="1.96"/>
<circle cx="200" cy="73" r="1.96"/>
<circle cx="296.5" cy="73" r="1.96"/>
<circle cx="200" cy="92.6" r="1.96"/>
<circle cx="296.5" cy="91.5" r="1.96"/>
<circle cx="369.6" cy="102.1" r="1.01"/>
<circle cx="369.7" cy="111.8" r="1.96"/>
</g>
<!-- layer: CIRCUITO ENCHUFES -->
<g fill="none" stroke="#ff7f00" stroke-width=".5">
<path d="M53.9 25.6v3.2M72.4 25.6v3.2M90.9 25.6v3.2M109.4 25.6v3.2M127.9 26v2.8M132.9 37.1h1.1M28.3 53.7h1.2M28.3 72.2h1.2M132.9 63h1.1M29.5 90.7h-1.2v-61.9h105.7v88.8h-31.3v-1.2M132.9 90.7h1.1M365.4 159.5h6.7"/>
<path d="M53.1 188.5v1.7h79M71.9 188.5v1.7M90.7 188.5v1.7M109.5 188.5v1.7M132.2 184.7l-.1 11M152.9 184.7v25.9h58.7v-6.2M349.8 184.7v25.9h-63.3v-6.2M30.5 204.4v6.2h101.7v-6.2M101.8 204.4v6.2M178.3 204.4v6.2M194.9 204.4v6.2M314.3 204.4v6.2"/>
<path d="M340.2 204.4v6.2"/>
</g>
<g fill="none" stroke="#00f" stroke-width=".5">
<path d="M202.2 27.5v.9h83.2v-.9h11.1v.9h6v89.2h-108.7v-63.1h6.2M229.9 27.5v.9M257.7 27.5v.9M296.5 36h6M296.5 54.5h6M193.8 73h6.2M296.5 73h6M193.8 92.7h6.2M296.5 91.5h6M64.7 138.8v1.5M73.1 138.8v1.5M81.6 138.8v1.5"/>
<path d="M90 138.8v1.5M98.4 138.8v1.5M189.9 138.8v1.5M198.3 138.8v1.5M206.7 138.8v1.5M215.2 138.8v1.5M223.6 138.8v1.5M285.7 138.8v1.5M294.1 138.8v1.5M302.5 138.8v1.5M311 138.8v1.5M319.4 138.8v1.5"/>
<path d="M25.8 140.2l106.4 .1v40.7M198.4 140.3v11.7M216.9 140.3v11.7M243 140.3h-63.1v11.7M259.7 140.3h90.1v42.6M285.8 140.3v11.7M304.3 140.3v11.7M322.8 140.3v11.7M341.3 140.3v11.7M372.1 167.8h-6.7h6.7"/>
</g>
<!-- layer: LUCES -->
<path d="M367 128.6h5.6v2.4h-5.6zM178.2 152l-.1 .1a4.2 4.2 0 0 0 3.4 .2l.3-.2-.2-.1M196.7 152l-.1 .1a4.2 4.2 0 0 0 3.4 .2l.3-.2-.2-.1M215.2 152l-.1 .1a4.2 4.2 0 0 0 3.4 .2l.3-.2-.2-.1M284 152l-.1 .1a4.2 4.2 0 0 0 3.4 .2l.3-.2-.1-.1M302.5 152l-.1 .1a4.2 4.2 0 0 0 3.4 .2l.3-.2-.1-.1M321 152l-.1 .1a4.2 4.2 0 0 0 3.4 .2l.3-.2-.1-.1M339.5 152l-.1 .1a4.2 4.2 0 0 0 3.4 .2l.3-.2-.1-.1" fill="none" stroke="#37dd00" stroke-width=".35"/>
<g fill="none" stroke="#f00" stroke-width=".5">
<path d="M156.4 9.9l-14.7 1.2-3.3 .9-4.1 1.6-3.3 1.7-1.2 .9-.8 1-.9 1.8-.2 3.4M372.1 151.6h-6.7h6.7"/>
<circle cx="156.4" cy="9.9" r=".41"/>
</g>
<!-- layer: 00-GENERAL -->
<g fill="#f1eb1f" stroke="#f1eb1f" stroke-width=".22">
<path d="M162.8 8l-.4 1.6h-1.2z"/>
<path d="M162.3 10.3h1.1l-1.8 1.8z"/>
<path d="M161.2 9.6l2.2 .7 .8-.7zM161.2 9.6l2.2 .7h-3z"/>
</g>
<path d="M162.8 8l-.4 1.6h1.8l-2.6 2.5 .7-1.8h-1.9z" fill="none" stroke="#ff0" stroke-width=".4"/>
<!-- layer: EESS. cajetin -->
<g fill="none" stroke="#767676" stroke-width=".22">
<path d="M3.1 5.2h413.9v289.1h-413.9zM361.8 5.2v289.1M361.8 9.2h55.2M364.4 88.4h50M364.4 97.7h50M364.4 106.9h50M364.4 116.1h50M364.4 125.4h50M364.4 134.6h50M364.4 143.9h50M3.1 278.3h413.9M58.8 278.3v16"/>
<path d="M95.5 278.3v16M144.5 278.3v16M177.9 278.3v16M222.8 278.3v16M269.7 278.3v16M316.2 278.3v16M391 278.3v16"/>
</g>
<!-- layer: 00-TEXTO -->
<path d="M364.4 18.8h50M364.4 25.8h50M364.4 32.7h50M364.4 39.6h50M364.4 46.5h50M364.4 53.5h50M364.4 60.4h50M364.4 67.3h50M364.4 74.2h50" fill="none" stroke="#f0f" stroke-width=".25"/>
<g fill="#ddb3d4" stroke="#ddb3d4" stroke-width=".22">
<path d="M3.1 230.9h56.8l-56.8 4.8zM3.1 235.7h56.8v-4.8z"/>
<path d="M59.9 230.9h10.8l-10.8 4.8zM59.9 235.7h10.8v-4.8z"/>
<path d="M70.7 230.9h14l-14 4.8zM70.7 235.7h14v-4.8z"/>
<path d="M84.7 230.9h12.6l-12.6 4.8zM84.7 235.7h12.6v-4.8z"/>
</g>
<g fill="none" stroke="#767676" stroke-width=".25">
<path d="M364.4 155.1h50M364.4 163.3h50M364.4 172.2h50M3.1 222.6h94.2v55.7h-94.2zM3.1 230.9h94.2M3.1 235.7h94.2M59.9 222.6v55.7M70.7 222.6v55.7M84.7 222.6v55.7M102.6 222.6h94.1v55.7h-94.1zM102.6 230.9h94.1M102.6 235.7h94.1"/>
<path d="M159.3 222.6v55.7M170.1 222.6v55.7M184.1 222.6v55.7M3.1 241.5h94.2M3.1 247.3h94.2M3.1 253.1h94.2M3.1 259.4h94.2M102.6 241.5h94.1M102.6 247.3h94.1M102.6 253.1h94.1M102.6 259.4h94.1M364.2 248.4h30.5"/>
<path d="M364.4 254.5h46M3.1 265.7h94.2M3.1 272h94.2M102.6 265.7h94.1M102.6 272h94.1M364.3 262.9h21.3"/>
</g>
<!-- layer: TIRA LED -->
<path d="M366.9 120.6h5.6" fill="none" stroke="#00ff7f" stroke-width=".4"/>
<!-- layer: 00-TEXTO -->
<g fill="#d7ebd2" stroke="#d7ebd2" stroke-width=".22">
<path d="M102.6 230.9h56.7l-56.7 4.8zM102.6 235.7h56.7v-4.8z"/>
<path d="M159.3 230.9h10.8l-10.8 4.8zM159.3 235.7h10.8v-4.8z"/>
<path d="M170.1 230.9h14l-14 4.8zM170.1 235.7h14v-4.8z"/>
<path d="M184.1 230.9h12.6l-12.6 4.8zM184.1 235.7h12.6v-4.8z"/>
</g>
<text font-size="8.5" fill="#767676" x="371.9" y="290.3">1</text>
<text font-size="7.3" fill="#293189" x="74.1" y="147.6">Uruguay</text>
<g font-size="7.3" fill="#c7c8ca">
<text x="198.2" y="147.6">Uruguay</text>
<text x="295.3" y="147.6">Uruguay</text>
</g>
<text font-size="4.7" fill="#bf00ff" x="365.7" y="66.4">TV</text>
<text font-size="4.6" x="299.3" y="11.3">PLANO DE ELECTRICIDAD</text>
<text font-size="4.5" fill="#f00" x="142.7" y="18.1">ACOMETIDA FERIA</text>
<g font-size="3.7" fill="#bf00ff">
<text x="47.5" y="21.7">TV 45&quot;</text>
<text x="67" y="21.6">TV 45&quot;</text>
<text x="86.1" y="21.5">TV 45&quot;</text>
<text x="104.6" y="21.5">TV 45&quot;</text>
<text x="47.2" y="184.3">TV 45&quot;</text>
<text x="66.8" y="184.1">TV 45&quot;</text>
<text x="85.9" y="184">TV 45&quot;</text>
<text x="104.7" y="184">TV 45&quot;</text>
</g>
<text font-size="3.7" fill="#939598" x="64.3" y="169">VINILO COMPLETO</text>
<text font-size="3.6" fill="#767676" x="322.8" y="286.8">ELECTRICAL PLAN</text>
<g font-size="3.6" fill="#0085c7">
<text x="63" y="289">-</text>
<text x="99.8" y="289">Muestra Uruguay</text>
<text x="148.7" y="289">-</text>
<text x="182.1" y="289">-</text>
<text x="227" y="289">-</text>
<text x="274" y="289">Oscar Daganzo</text>
<text x="395.2" y="289">04 / 2026</text>
</g>
<g font-size="3.5" fill="#767676">
<text x="33.9" y="287.8">TUSET</text>
<text x="33.7" y="291.9">Eventos</text>
</g>
<g font-size="3.2">
<text x="22.3" y="227.9">CHECKLIST</text>
<text x="62.6" y="227.9">uds</text>
<text x="121.7" y="227.9">CHECKLIST</text>
<text x="162.1" y="227.9">uds</text>
<text x="19.5" y="234.5">ELECTRICIDAD</text>
<text x="120.3" y="234.7">ILUMINACIÓN</text>
</g>
<g font-size="3.2" fill="#636466">
<text x="209.1" y="227.4">NOTAS DE MONTAJE:</text>
<text x="209.2" y="235">- Cableado bajo tarima y estructura superior.</text>
<text x="209.2" y="238.9">- Altura TV: 1.50m</text>
<text x="209.2" y="242.7">- Cuadro eléctrico accesible desde pared</text>
<text x="209.2" y="250.3">Distribución eléctrica sectorizada para</text>
<text x="209.2" y="254.2">montaje sin interpretación</text>
</g>
<g font-size="3.2" fill="#f0f">
<text x="28.7" y="239.8">TVs</text>
<text x="64.4" y="239.8">4</text>
<text x="20.5" y="245.3">Enchufe simple</text>
<text x="64.4" y="245.6">6</text>
<text x="31" y="251.4">-</text>
<text x="64.7" y="251.4">-</text>
<text x="31" y="257.4">-</text>
<text x="64.7" y="257.4">-</text>
<text x="31" y="263.7">-</text>
<text x="64.7" y="263.7">-</text>
<text x="31" y="270">-</text>
<text x="64.7" y="270">-</text>
<text x="31" y="276.3">-</text>
<text x="64.7" y="276.3">-</text>
</g>
<g font-size="3.2" fill="#767676">
<text x="74.9" y="239.8">150</text>
<text x="88.3" y="239.8">600</text>
<text x="175.3" y="239.8">50</text>
<text x="187.7" y="239.8">950</text>
<text x="74.9" y="245.6">100</text>
<text x="88.3" y="245.6">600</text>
<text x="175.2" y="245.6">15</text>
<text x="187.6" y="245.6">105</text>
</g>
<g font-size="3.2" fill="#0d0">
<text x="124.8" y="239.8">Luz LED</text>
<text x="162.8" y="239.8">19</text>
<text x="123.1" y="245.2">Downlights</text>
<text x="163.8" y="245.6">7</text>
<text x="130.4" y="251.4">-</text>
<text x="164.2" y="251.4">-</text>
<text x="130.4" y="257.4">-</text>
<text x="164.2" y="257.4">-</text>
<text x="130.4" y="263.7">-</text>
<text x="164.2" y="263.7">-</text>
<text x="130.4" y="270">-</text>
<text x="164.2" y="270">-</text>
<text x="130.4" y="276.3">-</text>
<text x="164.2" y="276.3">-</text>
</g>
<g font-size="3.1" fill="#37dd00">
<text x="193.2" y="20.5">LED light 50w</text>
<text x="219.9" y="20.5">LED light 50w</text>
<text x="248.1" y="20.5">LED light 50w</text>
<text x="274.8" y="20.5">LED light 50w</text>
<text x="70.1" y="132.6">LED light 50w</text>
<text x="195.3" y="132.6">LED light 50w</text>
<text x="291.1" y="132.6">LED light 50w</text>
</g>
<g font-size="3.1" fill="#0d0">
<text x="376.9" y="83.4">LED light 50w</text>
<text x="376.9" y="92.1">LED light 100w</text>
<text x="376.9" y="101.8">LED light 200w</text>
<text x="377" y="111.2">Downlights</text>
<text x="377.1" y="120.1">Led strip</text>
<text x="377.3" y="129.2">Lightbox</text>
<text x="377.2" y="138.8">Light fixture</text>
</g>
<g font-size="2.9" fill="#f0f">
<text x="375.5" y="15.3">Switchboard</text>
<text x="375.5" y="21.7">Simple base (surface)</text>
<text x="375.4" y="28.6">Double base (surface)</text>
<text x="375.6" y="35.5">Triple base (surface)</text>
<text x="375.5" y="42.5">Simple socket</text>
<text x="375.4" y="50">Double socket</text>
<text x="375.4" y="56.9">Hidden table base</text>
<text x="375.6" y="63.3">TV - h: 1.50 aprox</text>
<text x="375.4" y="70.5">Pasacables</text>
</g>
<g font-size="2.9" fill="#bf00ff">
<text x="132.8" y="24.7">Switchboard</text>
<text x="301.4" y="24.7">Switchboard</text>
<text x="364.3" y="235.1">TOTAL ELECTRICIDAD: 1200 W</text>
</g>
<text font-size="2.9" fill="#f00" x="375.4" y="151.4">MAIN LINE</text>
<text font-size="2.9" fill="#f8991e" x="375.5" y="158.6">SOCKET LINES (C1)</text>
<text font-size="2.9" fill="#00f" x="375.4" y="167.1">LIGHTING CIRCUIT (C2)</text>
<g font-size="2.9">
<text x="365" y="201.6">Circuit Breaker C1 (sockets)</text>
<text x="365.1" y="198.1">40A RCD (Residual Current Device)</text>
<text x="365" y="205">Circuit Breaker C2 (lighting)</text>
<text x="365" y="212">Diferencial 40A</text>
<text x="365" y="215.5">Magnetotérmico C1 (enchufes)</text>
<text x="365" y="219">Magnetotérmico C2 (iluminación)</text>
</g>
<text font-size="2.9" fill="#37dd00" x="364.3" y="240.2">TOTAL ILUMINACIÓN: 1055 W</text>
<g font-size="2.9" fill="#767676">
<text x="364.2" y="247.8">Potencia total: 2255 W</text>
<text x="364.4" y="253.9">ACOMETIDA NECESARIA: 3.0 kW</text>
<text x="364.3" y="262.3">TENSIÓN: 230V</text>
<text x="322.8" y="291.1">ELECTRICIDAD</text>
</g>
<g font-size="2.6" fill="#0d0">
<text x="376.9" y="86.8">Luz LED 50w</text>
<text x="376.9" y="95.5">Luz LED 100w</text>
<text x="376.9" y="105.2">Luz LED 200w</text>
<text x="377" y="114.1">Downlights</text>
<text x="377.3" y="123.5">Tira led</text>
<text x="377.4" y="132.1">Caja de luz</text>
<text x="377.4" y="141.8">Aplique de luz</text>
</g>
<text font-size="2.6" fill="#767676" x="364.4" y="185.5">SWITCHBOARD / CUADRO ELÉCTRICO</text>
<text font-size="2.5" fill="#293189" x="84.3" y="203.9">Uruguay</text>
<g font-size="2.5" fill="#939598">
<text x="282.6" y="200.9">VINILO</text>
<text x="310.4" y="200.9">VINILO</text>
<text x="336.3" y="200.9">VINILO</text>
</g>
<g font-size="2.4" fill="#f0f">
<text x="375.5" y="17.9">Cuadro eléctrico</text>
<text x="375.5" y="24.4">Base simple (superficie)</text>
<text x="375.5" y="31.3">Base doble (superficie)</text>
<text x="375.5" y="38.2">Base triple (superficie)</text>
<text x="375.5" y="45.2">Enchufe simple</text>
<text x="375.5" y="52.6">Enchufe doble</text>
<text x="375.5" y="59.5">Base oculta en mesa</text>
<text x="375.6" y="66">TV - h: 1.50 aprox</text>
<text x="375.5" y="73.1">Pasacables</text>
</g>
<text font-size="2.4" fill="#f00" x="375.5" y="154">LÍNEA PRINCIPAL</text>
<text font-size="2.4" fill="#f8991e" x="375.5" y="161.3">CIRCUITO ENCHUFES (C1)</text>
<text font-size="2.4" fill="#00f" x="375.5" y="170">CIRCUITO ILUMINACIÓN (C2)</text>
<g font-size="2.4" fill="#939598">
<text x="302.1" y="273.5">Plano eléctrico orientativo para distribución y montaje.</text>
<text x="283.8" y="276.3">La instalación deberá ser ejecutada y validada por personal autorizado.</text>
</g>
<g font-size="2.3">
<text x="20.6" y="14.2">VISTA PLANTA (SUELO)</text>
<text x="188.5" y="14">VISTA PLANTA (TECHO)</text>
<text x="27.1" y="128.5">VISTA FRONTAL</text>
<text x="148.7" y="128.4">VISTA ALZADO LAT. IZQUIERDO</text>
<text x="252.1" y="128.5">VISTA ALZADO LAT. DERECHO</text>
</g>
<g font-size="2.2" fill="#37dd00">
<text x="297.1" y="50.5" transform="rotate(-90 297.1 50.5)">Downlights</text>
<text x="200.6" y="68.9" transform="rotate(-90 200.6 68.9)">Downlights</text>
<text x="297.3" y="68.9" transform="rotate(-90 297.3 68.9)">Downlights</text>
<text x="200.9" y="88.6" transform="rotate(-90 200.9 88.6)">Downlights</text>
<text x="297.4" y="88.6" transform="rotate(-90 297.4 88.6)">Downlights</text>
</g>
<g font-size="2.2" fill="#00f">
<text x="306" y="64.7" transform="rotate(-90 306 64.7)">Lines B (UP and DOWN lights)</text>
<text x="192.4" y="90.9" transform="rotate(-90 192.4 90.9)">Lines B (UP and DOWN lights)</text>
<text x="306" y="100.7" transform="rotate(-90 306 100.7)">Lines B (UP and DOWN lights)</text>
<text x="212.8" y="116.5">Lines B (lights)</text>
<text x="267.2" y="116.6">Lines B (lights)</text>
<text x="34.9" y="143.5">Lines B (lights)</text>
<text x="114.3" y="143.6">Lines B (lights)</text>
<text x="227.1" y="143.6">Lines B (lights)</text>
<text x="325.2" y="143.5">Lines B (lights)</text>
</g>
<g font-size="2.1" fill="#767676">
<text x="364.2" y="8.3">Notes / Notas</text>
<text x="71.7" y="227.3">POWER (W)</text>
<text x="85.5" y="227.3">TOTAL (W)</text>
<text x="171.1" y="227.3">POWER (W)</text>
<text x="185" y="227.3">TOTAL (W)</text>
<text x="7.4" y="281.5">Stand Builders / Empresa Constructora</text>
<text x="63" y="281.5">Event / Evento</text>
<text x="99.8" y="281.9">Project / Proyecto</text>
<text x="182.1" y="281.9">Location / Ubicación</text>
<text x="225.3" y="281.5">Technician in charge / Técnico responsable</text>
<text x="272.3" y="281.5">Designer / Diseñador</text>
<text x="322.2" y="281.5">Drawing / Contenido</text>
<text x="363.4" y="281.5">Sheet / Página</text>
<text x="394.1" y="281.5">Date / Fecha</text>
<text x="149.6" y="282.1">Stand number / nº stand</text>
</g>
<g font-size="2.1" fill="#37dd00">
<text x="175.3" y="155">Downlights</text>
<text x="193.8" y="154.9">Downlights</text>
<text x="212.2" y="154.9">Downlights</text>
<text x="281.1" y="155">Downlights</text>
<text x="299.6" y="154.9">Downlights</text>
<text x="318.1" y="154.9">Downlights</text>
<text x="336.6" y="154.9">Downlights</text>
</g>
<text font-size="2.1" fill="#bf00ff" x="137.6" y="183.3">Switchboard</text>
<text font-size="2.1" fill="#d00" x="140" y="200" transform="rotate(-90 140 200)">1400</text>
<text font-size="2" fill="#bf00ff" x="336.6" y="184.8">Switchboard</text>
<g font-size="1.9" fill="#bf00ff">
<text x="138.3" y="37.8">Simple socket</text>
<text x="13.1" y="54.1">Simple socket</text>
<text x="138.3" y="62.6">Simple socket</text>
<text x="13.1" y="72.6">Simple socket</text>
<text x="13.1" y="91.4">Simple socket</text>
<text x="138.3" y="90.3">Simple socket</text>
<text x="99.7" y="120.6">Simple socket</text>
</g>
<g font-size="1.8" fill="#007fff">
<text x="168.4" y="8.5">Entrada: CEE 16A / 32A (según cálculo)</text>
<text x="168.4" y="10.6">Cable: 3x2.5 mm² o 5x2.5 mm²</text>
</g>
<g font-size="1.8" fill="#93278f">
<text x="138.1" y="29.4">mantenimiento durante feria</text>
<text x="138.2" y="27.3">Cuadro eléctrico accesible para</text>
</g>
<g font-size="1.4" fill="#939598">
<text x="176.1" y="200.8">VINILO</text>
<text x="192.7" y="200.8">VINILO</text>
<text x="209.4" y="200.8">VINILO</text>
</g>
</svg>
